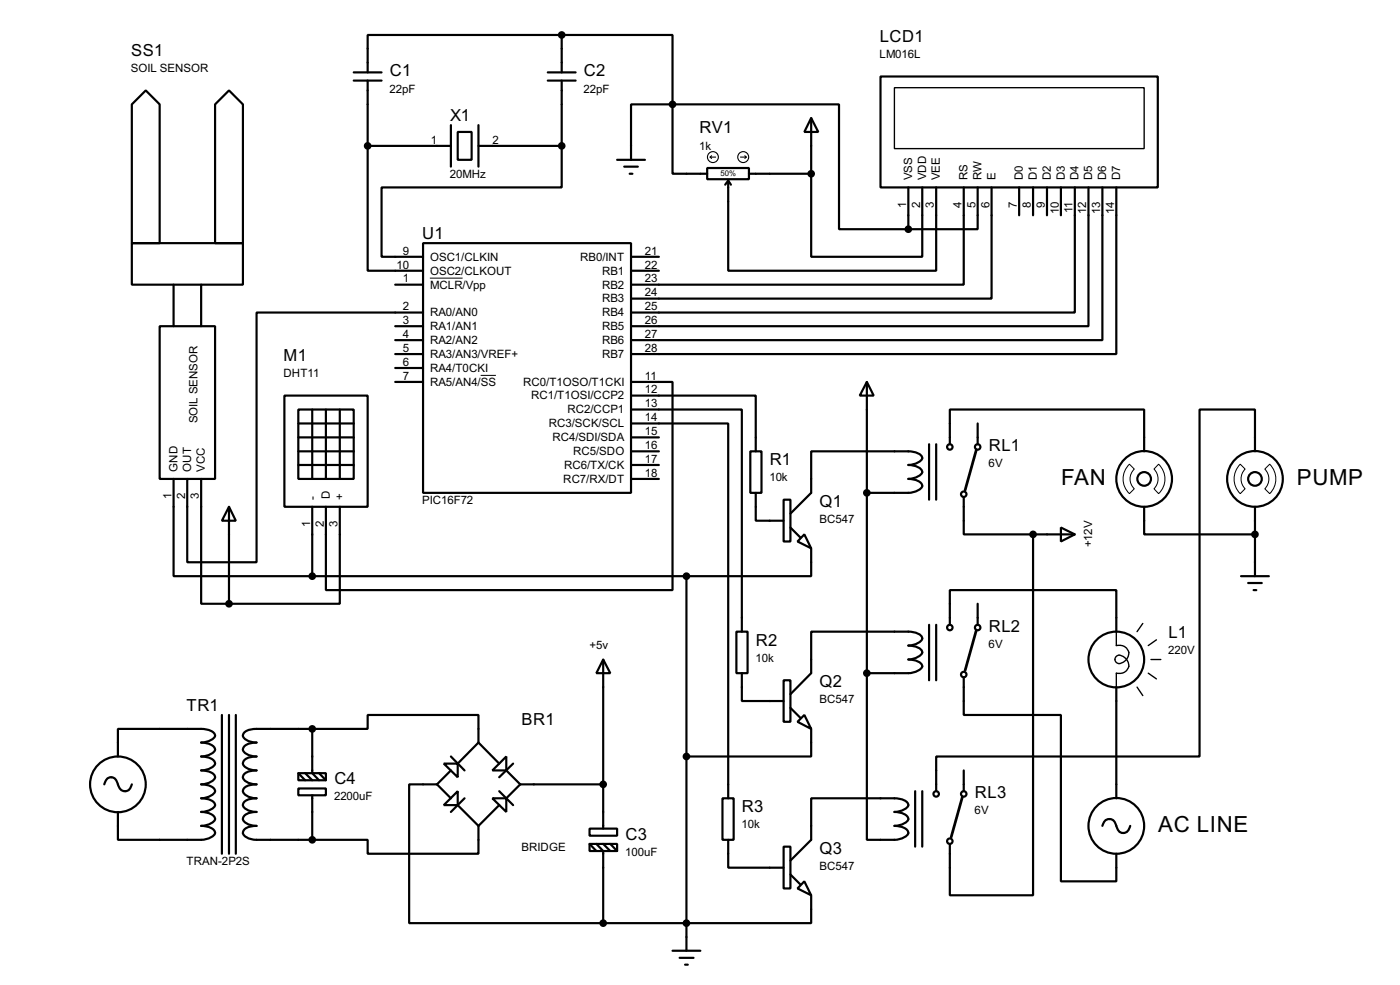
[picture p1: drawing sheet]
<svg xmlns="http://www.w3.org/2000/svg" width="256mm" height="180mm" viewBox="0 0 256 180" stroke-linecap="round" stroke-linejoin="round" font-family="sans-serif">
<g fill="none" stroke="#000" stroke-width=".4">
<path d="M24.2 19.1l2.5-2.5 2.6 2.5v25.4h-5.1zM39.4 19.1l2.6-2.5 2.5 2.5v25.4h-5.1zM64.8 14.8h5.1M64.8 13.3h5.1M67.4 14.8v11.9M100.4 14.8h5.1M100.4 13.3h5.1M102.9 6.4h-35.5v6.9M102.9 6.4h20.3v12.7M102.9 6.4v6.9M102.9 14.8v11.9M123.2 19.1h-7.6v10.2"/>
<path d="M123.2 19.1h30.5v22.9h12.7M123.2 19.1v12.7h6.4M161.3 14h50.8v20.3h-50.8zM67.4 26.7v22.9h10.1M67.4 26.7h15.2M82.6 22.9v7.6M83.9 24.2h2.5v5.1h-2.5zM87.7 26.7h15.2M87.7 22.9v7.6M102.9 26.7v7.6h-33v12.7h7.6M113.1 29.3h5.1M114.4 30.5h2.5"/>
<path d="M115.4 31.8h.5M129.6 30.8h7.6v2h-7.6zM133.4 33.1v16.5h38.1v-15.3M133.4 33.1l-.5 .7M133.4 33.1l.5 .7M137.2 31.8h11.4M148.6 21.6l1.3 2.6h-2.5zM148.6 31.8v15.2h20.4v-12.7M148.6 21.6v10.2M166.4 34.3v7.7M176.6 34.3v17.8h-61M179.1 34.3v7.7h-12.7"/>
<path d="M181.7 34.3v20.4h-66.1M186.7 34.3v5.1M189.3 34.3v5.1M191.8 34.3v5.1M194.4 34.3v5.1M196.9 34.3v22.9h-81.3M199.4 34.3v25.4h-83.8M202 34.3v28h-86.4M204.5 34.3v30.5h-88.9M24.2 44.5h20.3v7.6h-20.3zM29.3 59.7h10.1v28h-10.1zM31.8 52.1v7.6"/>
<path d="M36.9 52.1v7.6M72.4 59.7h5.1M72.4 52.1h5.1M77.5 44.5h38.1v45.7h-38.1zM77.5 57.2h-30.5v45.7h-12.7v-15.2M115.6 47h5.1M115.6 49.6h5.1M52.1 72.4h15.3v20.4h-15.3zM54.7 75h10.1v12.7h-10.1zM54.7 77.5h10.1M57.2 75v12.7M59.7 75v12.7"/>
<path d="M62.3 75v12.7M72.4 62.3h5.1M72.4 67.4h5.1M72.4 69.9h5.1M72.4 64.8h5.1M115.6 72.4h22.9v10.2M115.6 75h20.3v40.6M115.6 77.5h17.8v68.6M115.6 69.9h7.6v38.1h-63.5v-15.2M158.8 69.9l1.3 2.5h-2.6zM158.8 69.9v53.3M179.1 77.5v3.8"/>
<path d="M31.8 87.7v17.8h25.4M36.9 87.7v22.8h5.1M42 92.8l1.2 2.5h-2.5zM42 92.8v17.7M54.7 85.1h10.1M54.7 82.6h10.1M54.7 80.1h10.1M57.2 92.8v12.7M62.3 92.8v17.7h-20.3M115.6 87.7h5.1M115.6 85.1h5.1M115.6 82.6h5.1"/>
<path d="M115.6 80.1h5.1M137.5 82.6h2v7.6h-2zM138.5 90.2v5.1h5.1M143.6 91.5h1.2v7.6h-1.2zM144.8 96.6l1.8 1.8M147.4 97.8l1.2 2.6-2.5-1.3zM158.8 90.2h7.6a2.75 2.75 0 0 0 2.6-1.2 1.5 1.5 0 0 0-1.4-1.2l-1.2-.1a2.75 2.75 0 0 0 2.6-1.3 2.37 2.37 0 0 0-2.6-1.3 2.75 2.75 0 0 0 2.6-1.2 1.5 1.5 0 0 0-1.4-1.1l-1.2-.2h-17.8v7.6l-3.8 3.8M170.2 81.3v10.2M171.5 81.3v10.2M174 81.3v-6.3h35.6v7.6M176.6 91v6.8h12.7M189.3 97.8v66.1h-15.3v-9.4"/>
<path d="M189.3 97.8h7.6M194.4 96.6l2.5 1.2-2.5 1.3zM209.6 92.8v5h20.3M229.9 82.6v-7.6h-10.1v63.5h-48.3v6.3M229.9 92.8v12.7M57.2 105.5h68.6M125.8 105.5v68.5M134.9 115.6h2.1v7.6h-2.1zM148.6 100.4v5.1h-22.8M170.2 114.4v10.1M171.5 114.4v10.1M174 114.4v-6.4h30.5v7.6"/>
<path d="M179.1 110.5v3.9M227.4 105.5h5.1M228.7 106.7h2.5M229.7 108h.5M21.6 138.5v-5.1h15.3a3.2 3.2 0 0 1 2.4 .9 .86 .86 0 0 1-.7 1.2l-1.1 .3-.6 .1a2.33 2.33 0 0 1 2.5 1.3 2.68 2.68 0 0 1-2.5 1.3 3.1 3.1 0 0 1 2.4 .9 .88 .88 0 0 1-.7 1.2l-1.1 .3-.6 .1a3.2 3.2 0 0 1 2.4 .9 .9 .9 0 0 1-.7 1.2l-1.1 .4-.6 .1a3.2 3.2 0 0 1 2.4 .8 .89 .89 0 0 1-.7 1.2l-1.1 .4-.6 .1a3.2 3.2 0 0 1 2.4 .9 .86 .86 0 0 1-.7 1.2l-1.1 .3-.6 .1a2.33 2.33 0 0 1 2.5 1.3 2.68 2.68 0 0 1-2.5 1.3 3.1 3.1 0 0 1 2.4 .9 .88 .88 0 0 1-.7 1.2l-1.1 .3-.6 .1h-15.3v-5.1M40.7 130.9v25.4M42 130.9v25.4M43.2 130.9v25.4M57.2 133.4h10.2v-2.5h20.3v5M57.2 133.4h-10.2a2.84 2.84 0 0 0-2.4 .9 .88 .88 0 0 0 .6 1.2l1.1 .3 .7 .1a2.8 2.8 0 0 0-2.4 .9 .89 .89 0 0 0 .6 1.2l1.1 .4 .7 .1a2.77 2.77 0 0 0-2.4 .9 .9 .9 0 0 0 .6 1.2l1.1 .3 .7 .1a2.84 2.84 0 0 0-2.4 .9 .93 .93 0 0 0 .6 1.2l1.1 .4 .7 .1a2.84 2.84 0 0 0-2.4 .8 .91 .91 0 0 0 .6 1.2l1.1 .4 .7 .1a2.84 2.84 0 0 0-2.4 .9 .88 .88 0 0 0 .6 1.2l1.1 .3 .7 .1a2.8 2.8 0 0 0-2.4 .9 .89 .89 0 0 0 .6 1.2l1.1 .4 .7 .1a2.77 2.77 0 0 0-2.4 .9 .9 .9 0 0 0 .6 1.2l1.1 .3 .7 .1h10.2M57.2 133.4v8.1l1.3 1.3M81.3 139.8h2.6v2.5z"/>
<path d="M82.6 138.5l2.5 2.5M87.7 135.9l-3.8 3.9M87.7 135.9l3.8 3.9M92.8 138.5v2.5h-2.6zM94 139.8l-2.5 2.5M110.5 120.7l1.3 2.5h-2.5zM110.5 120.7v31M135.9 123.2v5.1h7.7M143.6 124.5h1.2v7.6h-1.2zM144.8 129.6l1.8 1.8M146.1 132.1l1.3-1.2 1.2 2.5zM148.6 133.4v5.1h-22.8"/>
<path d="M158.8 123.2h7.6a2.75 2.75 0 0 0 2.6-1.2 1.5 1.5 0 0 0-1.4-1.1l-1.2-.2a2.76 2.76 0 0 0 2.6-1.3 1.5 1.5 0 0 0-1.4-1.1l-1.2-.1a2.67 2.67 0 0 0 2.6-1.3 1.5 1.5 0 0 0-1.4-1.1l-1.2-.2h-17.8v7.6l-3.8 3.9M158.8 123.2v30.5h2.5a7.1 7.1 0 0 0 4.3-.4 .89 .89 0 0 0 .8-.9 .89 .89 0 0 0-.8-.9l-1.7-.3a2.68 2.68 0 0 0 2.5-1.3 2.33 2.33 0 0 0-2.5-1.3 2.68 2.68 0 0 0 2.5-1.2 1.47 1.47 0 0 0-1.3-1.1l-1.2-.2h-15.3v7.6l-3.8 3.8M176.6 124v6.9h17.8v30.4h10.1v-5M204.5 125.8v20.3M19.1 143.6a1.25 1.25 0 0 1 1.9-1.1l.6 1.1a1.28 1.28 0 0 0 1.3 1.2 1.28 1.28 0 0 0 1.3-1.2M54.7 144.3h5v1.3h-5zM54.7 141.5h5v1.3h-5zM54.7 141.5l1.2 1.3M55.9 141.5l1.3 1.3M57.2 145.6v8.1M58.5 141.5l1.2 1.3M80.1 143.6h-5.1v25.4h35.5"/>
<path d="M80.1 143.6l2.5 2.5M81.3 147.4l2.6-2.6v2.6zM82.6 141l-2.5 2.6M83.9 147.4l3.8 3.8M85.1 146.1l-2.5 2.5M87.7 151.2v5.1h-20.3v-2.6h-10.2M90.2 146.1h2.6v2.5zM91.5 147.4l-3.8 3.8M91.5 144.8l2.5 2.6M92.8 141l2.5 2.6M95.3 143.6h15.2M95.3 143.6l-2.5 2.5"/>
<path d="M108 151.7h5.1v1.3h-5.1zM108 154.5h5.1v1.3h-5.1zM108 154.5l1.3 1.3M109.3 154.5l1.2 1.3v13.2M110.5 154.5l1.3 1.3M111.8 154.5l1.3 1.3M132.4 146.1h2v7.6h-2zM133.4 153.7v5.1h10.2M143.6 155h1.2v7.6h-1.2zM167.7 144.8v10.2M169 144.8v10.2M176.6 141v3.8"/>
<path d="M202 151.2a1.28 1.28 0 0 1 1.2-1.3 1.28 1.28 0 0 1 1.3 1.3 1.27 1.27 0 0 0 2 1l.6-1M123.2 174h5.1M124.5 175.3h2.6M125.5 176.6h.5M144.8 160.1l1.8 1.8M147.4 161.3l1.2 2.6-2.5-1.3zM148.6 163.9v5.1h-38.1"/>
<circle cx="174" cy="81.8" r=".5"/>
<circle cx="176.5" cy="90.5" r=".5"/>
<circle cx="179.1" cy="81.8" r=".5"/>
<circle cx="209.6" cy="87.7" r="5.1"/>
<circle cx="209.6" cy="87.7" r="1.25"/>
<circle cx="229.9" cy="87.7" r="5.1"/>
<circle cx="229.9" cy="87.7" r="1.25"/>
<circle cx="174" cy="114.9" r=".5"/>
<circle cx="179.1" cy="114.9" r=".5"/>
<circle cx="176.5" cy="123.5" r=".5"/>
<circle cx="204.5" cy="120.7" r="5.1"/>
<circle cx="21.6" cy="143.6" r="5.1"/>
<circle cx="171.5" cy="145.3" r=".5"/>
<circle cx="174" cy="154" r=".5"/>
<circle cx="176.5" cy="145.3" r=".5"/>
<circle cx="204.5" cy="151.2" r="5.1"/>
</g>
<path d="M78.8 50.9h6M88.1 68.7h2.8M206.9 85l.9 .9a2.45 2.45 0 0 0 0 3.6l-.9 .9a3.7 3.7 0 0 1 0-5.4zM212.3 85a3.7 3.7 0 0 1 0 5.4l-.9-.9a2.54 2.54 0 0 0 0-3.6zM227.2 85l.9 .9a2.54 2.54 0 0 0 0 3.6l-.9 .9a3.8 3.8 0 0 1 0-5.4zM232.6 85a3.8 3.8 0 0 1 0 5.4l-.9-.9a2.54 2.54 0 0 0 0-3.6z" fill="none" stroke="#000" stroke-width=".18"/>
<path d="M163.9 16.1h45.7v11.1h-45.7zM204.5 115.6v2.6a1.66 1.66 0 0 1 2.2 .9 1.66 1.66 0 0 1-1 2.1 .83 .83 0 0 1-1.2 .1 .83 .83 0 0 1 0-1.2 .83 .83 0 0 1 1.2 0 1.66 1.66 0 0 1 .4 2.9l-.9 .2h-.7v2.6M209.4 114.1l-1.1 1.5M211.9 117.1l-1.5 1.1M208.3 125.8l1.1 1.5M210.4 123.2l1.5 1.1M210.9 120.7h1.8" fill="none" stroke="#000" stroke-width=".25"/>
<g fill="#000" stroke="#000" stroke-width=".4">
<circle cx="102.9" cy="6.4" r=".5"/>
<circle cx="123.2" cy="19.1" r=".5"/>
<circle cx="67.3" cy="26.7" r=".5"/>
<circle cx="102.9" cy="26.7" r=".5"/>
<circle cx="148.6" cy="31.8" r=".5"/>
<circle cx="166.4" cy="42" r=".5"/>
<circle cx="158.8" cy="90.2" r=".5"/>
<circle cx="189.2" cy="97.8" r=".5"/>
<circle cx="229.9" cy="97.8" r=".5"/>
<circle cx="41.9" cy="110.5" r=".5"/>
<circle cx="57.2" cy="105.5" r=".5"/>
<circle cx="125.7" cy="105.5" r=".5"/>
<circle cx="57.2" cy="133.4" r=".5"/>
<circle cx="125.7" cy="138.5" r=".5"/>
<circle cx="158.8" cy="123.2" r=".5"/>
<circle cx="57.2" cy="153.7" r=".5"/>
<circle cx="110.5" cy="143.6" r=".5"/>
<circle cx="110.5" cy="169" r=".5"/>
<circle cx="125.7" cy="169" r=".5"/>
</g>
<g fill="none" stroke="#000" stroke-width=".2">
<path d="M130.1 28.8h1M130.1 28.8l.3 .2M130.4 28.5l-.3 .3M135.7 28.8h1M136.5 28.5l.2 .3M136.7 28.8l-.2 .2"/>
<circle cx="130.6" cy="28.8" r="1"/>
<circle cx="136.1" cy="28.8" r="1"/>
</g>
<path d="M178.9 82.4l-2.1 7.3M178.9 115.4l-2.1 7.3M176.3 145.9l-2 7.3" fill="none" stroke="#000" stroke-width=".5"/>
<g font-size="4.6">
<text x="194.4" y="88.8">FAN</text>
<text x="237.6" y="88.8">PUMP</text>
<text x="212.2" y="152.3">AC LINE</text>
</g>
<g font-size="3.4">
<text x="24" y="10.2">SS1</text>
<text x="161.2" y="7.6">LCD1</text>
<text x="71.4" y="14">C1</text>
<text x="107" y="14">C2</text>
<text x="82.5" y="22.1">X1</text>
<text x="128.2" y="24.4">RV1</text>
<text x="77.4" y="43.7">U1</text>
<text x="52" y="66.1">M1</text>
<text x="181.2" y="82.6">RL1</text>
<text x="141" y="85.2">R1</text>
<text x="150.2" y="92.8">Q1</text>
<text x="138.5" y="118.2">R2</text>
<text x="181.2" y="115.6">RL2</text>
<text x="214.1" y="116.7">L1</text>
<text x="150.2" y="125.8">Q2</text>
<text x="34.2" y="130.1">TR1</text>
<text x="95.6" y="132.6">BR1</text>
<text x="61.3" y="143.6">C4</text>
<text x="135.9" y="148.7">R3</text>
<text x="178.6" y="146.1">RL3</text>
<text x="114.6" y="153.7">C3</text>
<text x="150.2" y="156.3">Q3</text>
</g>
<g font-size="2.4">
<text x="161.1" y="10.6">LM016L</text>
<text x="24" y="13.2">SOIL SENSOR</text>
<text x="71.4" y="16.9">22pF</text>
<text x="106.9" y="16.9">22pF</text>
<text x="78.9" y="26.3">1</text>
<text x="90.2" y="26.3">2</text>
<text x="128.1" y="27.4">1k</text>
<text x="82.4" y="32.6">20MHz</text>
<text x="167.1" y="33" transform="rotate(-90 167.1 33)">VSS</text>
<text x="169.7" y="33" transform="rotate(-90 169.7 33)">VDD</text>
<text x="172.2" y="33" transform="rotate(-90 172.2 33)">VEE</text>
<text x="177.3" y="33" transform="rotate(-90 177.3 33)">RS</text>
<text x="179.8" y="33" transform="rotate(-90 179.8 33)">RW</text>
<text x="182.4" y="33" transform="rotate(-90 182.4 33)">E</text>
<text x="187.4" y="33" transform="rotate(-90 187.4 33)">D0</text>
<text x="190" y="33" transform="rotate(-90 190 33)">D1</text>
<text x="192.5" y="33" transform="rotate(-90 192.5 33)">D2</text>
<text x="195.1" y="33" transform="rotate(-90 195.1 33)">D3</text>
<text x="197.6" y="33" transform="rotate(-90 197.6 33)">D4</text>
<text x="200.1" y="33" transform="rotate(-90 200.1 33)">D5</text>
<text x="202.7" y="33" transform="rotate(-90 202.7 33)">D6</text>
<text x="205.2" y="33" transform="rotate(-90 205.2 33)">D7</text>
<text x="166" y="38" transform="rotate(-90 166 38)">1</text>
<text x="168.6" y="38" transform="rotate(-90 168.6 38)">2</text>
<text x="171.1" y="38" transform="rotate(-90 171.1 38)">3</text>
<text x="176.2" y="38" transform="rotate(-90 176.2 38)">4</text>
<text x="178.7" y="38" transform="rotate(-90 178.7 38)">5</text>
<text x="181.3" y="38" transform="rotate(-90 181.3 38)">6</text>
<text x="186.3" y="38" transform="rotate(-90 186.3 38)">7</text>
<text x="188.9" y="38" transform="rotate(-90 188.9 38)">8</text>
<text x="191.4" y="38" transform="rotate(-90 191.4 38)">9</text>
<text x="194" y="39.2" transform="rotate(-90 194 39.2)">10</text>
<text x="196.5" y="39" transform="rotate(-90 196.5 39)">11</text>
<text x="199" y="39.2" transform="rotate(-90 199 39.2)">12</text>
<text x="201.6" y="39.2" transform="rotate(-90 201.6 39.2)">13</text>
<text x="204.1" y="39.2" transform="rotate(-90 204.1 39.2)">14</text>
<text x="73.8" y="46.6">9</text>
<text x="78.8" y="47.7">OSC1/CLKIN</text>
<text x="106.3" y="47.7">RB0/INT</text>
<text x="118.2" y="46.6">21</text>
<text x="72.7" y="49.2">10</text>
<text x="73.8" y="51.7">1</text>
<text x="78.8" y="50.3">OSC2/CLKOUT</text>
<text x="78.8" y="52.8">MCLR/Vpp</text>
<text x="110.3" y="52.8">RB2</text>
<text x="110.3" y="50.3">RB1</text>
<text x="118.2" y="51.7">23</text>
<text x="118.2" y="49.2">22</text>
<text x="73.8" y="56.8">2</text>
<text x="73.8" y="59.3">3</text>
<text x="78.8" y="57.9">RA0/AN0</text>
<text x="110.3" y="57.9">RB4</text>
<text x="110.3" y="55.4">RB3</text>
<text x="118.2" y="59.3">26</text>
<text x="118.2" y="56.8">25</text>
<text x="118.2" y="54.3">24</text>
<text x="73.8" y="61.9">4</text>
<text x="73.8" y="64.4">5</text>
<text x="78.8" y="60.4">RA1/AN1</text>
<text x="78.8" y="63">RA2/AN2</text>
<text x="78.8" y="65.5">RA3/AN3/VREF+</text>
<text x="110.3" y="65.5">RB7</text>
<text x="110.3" y="63">RB6</text>
<text x="110.3" y="60.4">RB5</text>
<text x="118.2" y="64.4">28</text>
<text x="118.2" y="61.9">27</text>
<text x="51.9" y="69.1">DHT11</text>
<text x="73.8" y="67">6</text>
<text x="73.8" y="69.5">7</text>
<text x="78.8" y="68.1">RA4/T0CKI</text>
<text x="78.8" y="70.6">RA5/AN4/SS</text>
<text x="95.8" y="70.6">RC0/T1OSO/T1CKI</text>
<text x="118.2" y="72">12</text>
<text x="118.2" y="69.5">11</text>
<text x="36.2" y="77.5" transform="rotate(-90 36.2 77.5)">SOIL SENSOR</text>
<text x="97.3" y="73.1">RC1/T1OSI/CCP2</text>
<text x="103.9" y="75.7">RC2/CCP1</text>
<text x="118.2" y="74.6">13</text>
<text x="118.2" y="77.1">14</text>
<text x="100.5" y="78.2">RC3/SCK/SCL</text>
<text x="101.2" y="80.8">RC4/SDI/SDA</text>
<text x="105" y="83.3">RC5/SDO</text>
<text x="118.2" y="82.2">16</text>
<text x="118.2" y="79.7">15</text>
<text x="32.5" y="86.4" transform="rotate(-90 32.5 86.4)">GND</text>
<text x="35" y="86.4" transform="rotate(-90 35 86.4)">OUT</text>
<text x="37.6" y="86.4" transform="rotate(-90 37.6 86.4)">VCC</text>
<text x="103.2" y="88.4">RC7/RX/DT</text>
<text x="103.3" y="85.8">RC6/TX/CK</text>
<text x="118.2" y="87.3">18</text>
<text x="118.2" y="84.7">17</text>
<text x="141" y="88.1">10k</text>
<text x="181.1" y="85.6">6V</text>
<text x="31.4" y="91.4" transform="rotate(-90 31.4 91.4)">1</text>
<text x="33.9" y="91.4" transform="rotate(-90 33.9 91.4)">2</text>
<text x="36.4" y="91.4" transform="rotate(-90 36.4 91.4)">3</text>
<text x="57.9" y="91.5" transform="rotate(-90 57.9 91.5)">-</text>
<text x="60.4" y="91.4" transform="rotate(-90 60.4 91.4)">D</text>
<text x="63" y="91.5" transform="rotate(-90 63 91.5)">+</text>
<text x="77.3" y="92.3">PIC16F72</text>
<text x="150.1" y="95.7">BC547</text>
<text x="56.8" y="96.5" transform="rotate(-90 56.8 96.5)">1</text>
<text x="59.3" y="96.5" transform="rotate(-90 59.3 96.5)">2</text>
<text x="61.9" y="96.5" transform="rotate(-90 61.9 96.5)">3</text>
<text x="200.1" y="100.2" transform="rotate(-90 200.1 100.2)">+12V</text>
<text x="108" y="118.9">+5v</text>
<text x="181.1" y="118.6">6V</text>
<text x="214" y="119.7">220V</text>
<text x="138.4" y="121.1">10k</text>
<text x="150.1" y="128.8">BC547</text>
<text x="61.2" y="146.5">2200uF</text>
<text x="178.6" y="149.1">6V</text>
<text x="95.5" y="155.8">BRIDGE</text>
<text x="135.9" y="151.6">10k</text>
<text x="34.1" y="158.4">TRAN-2P2S</text>
<text x="114.6" y="156.7">100uF</text>
<text x="150.1" y="159.2">BC547</text>
</g>
<text font-size="1.6" x="132" y="32.3">50%</text>
</svg>
